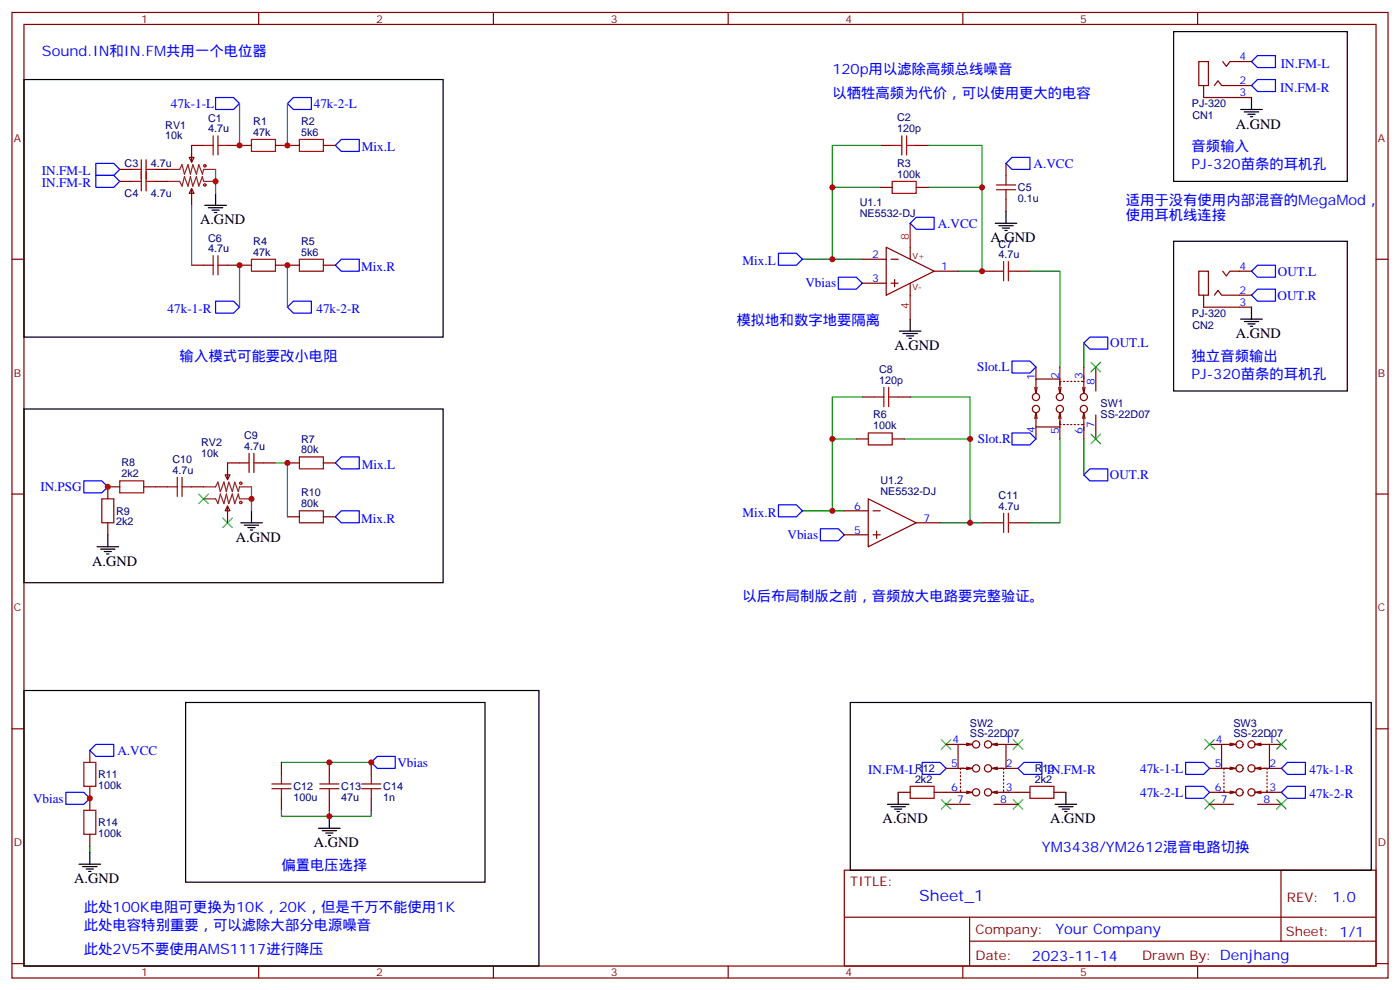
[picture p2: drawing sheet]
<svg xmlns="http://www.w3.org/2000/svg" width="412mm" height="292mm" viewBox="0 0 412 292" stroke-linecap="round" stroke-linejoin="round" font-family="sans-serif">
<g fill="none" stroke="#870000" stroke-width=".35">
<path d="M3.5 3.7h405.4v284.3h-405.4zM7.1 7.2h398.2v277.3h-398.2zM76.2 3.7v3.5M145.3 3.7v3.5M214.5 3.7v3.5M283.6 3.7v3.5M352.8 3.7v3.5M353.1 18.1h2.9v7.1h-2.9zM360.2 18.1l1 1.4 1.1-1.4h6.4M354.5 25.2v3.5h14.2M357.7 25.2l1.1-1.4 1 1.4h8.9M35.3 49.9h3.5"/>
<path d="M35.3 53.4h3.5M45.9 49.9h3.5M45.9 53.4h3.5M55.7 46.4h1.4l-.7 1.4zM56.4 55.5l.7 1.4h-1.4zM56.4 55.5v5M60 42.8h-3.6v5M67 42.8h7.1M81.1 42.8h7.1M95.2 42.8h3.6M259.3 42.8h3.5M259.3 55.2h3.5"/>
<path d="M269.9 42.8h3.5M269.9 55.2h3.5M296.3 48.1v3.5M296.3 58.7v3.5M3.5 76.3h3.6M56.4 78.1h3.6M67 78.1h7.1M81.1 78.1h7.1M95.2 78.1h3.6M254 76.3h7.1M261.1 72.8l14.1 7.1-14.1 7zM262.5 76.3h2.1"/>
<path d="M268.1 72.8v3.5M275.2 79.9h7M289.3 79.9h3.5M299.9 79.9h3.5M353.1 79.9h2.9v7h-2.9zM360.2 79.9l1 1.4 1.1-1.4h6.4M405.3 76.3h3.6M254 83.4h7.1M262.5 83.4h2.1M263.5 82.3v2.2M268.1 83.4v3.5M354.5 86.9v3.6h14.2"/>
<path d="M357.7 86.9l1.1-1.4 1 1.4h8.9M254 116.9h3.5M264.6 116.9h3.5M304.8 114.1l.4 1.8M305.2 108.1v3.5M305.5 114.1l-.3 1.8M311.9 114.1l.3 1.8 .4-1.8M312.2 111.6h-7v4.3M312.2 108.1v5.3M312.6 112.3h-.4v2.8M313.3 112.3h.3M314.3 112.3h.4"/>
<path d="M315.4 112.3h.3M316.4 112.3h.4M317.5 112.3h.4M318.6 112.3h.7v2.8M318.9 114.1l.4 1.8 .3-1.8M319.3 108.1v4.4M322.8 108.1v7M66.3 139.8h1.4l-.7 1.5zM70.6 136.3h-3.6v5M77.6 136.3h3.5M84.7 136.3h3.5M95.2 136.3h3.6"/>
<path d="M252.2 129.3h3.6M262.8 129.3h3.5M305.2 121.5v4.2h7M305.2 125.7v3.6M305.2 121.5l.3 1.8M305.2 121.5l-.4 1.8M311.9 123.3l.3-1.8 .4 1.8M312.2 122.2v2.8h.4M312.2 124v5.3M313.3 125h.3M314.3 125h.4M315.4 125h.3"/>
<path d="M316.4 125h.4M317.5 125h.4M318.9 123.3l.4-1.8 .3 1.8M319.3 122.2v2.8h-.7M319.3 124.8v4.5M322.8 122.2v7.1M3.5 145.5h3.6M31.7 154v3.5M35.3 143.4h-3.6v3.5M42.3 143.4h7.1M56.4 143.4h3.6M67 149l.7 1.4h-1.4z"/>
<path d="M67 149v5M84.7 152.2h3.5M95.2 152.2h3.6M248.7 150.4h7.1M248.7 157.5h7.1M255.8 146.9l14.1 7.1-14.1 7zM257.2 150.4h2.1M257.2 157.5h2.1M258.2 156.4v2.1M269.9 154h7M289.3 154h3.5M299.9 154h3.5"/>
<path d="M405.3 145.5h3.6M3.5 214.6h3.6M278.7 219.2h3.5M284.7 218.9l1.8 .3M286.5 219.2h-4.3v7.1M286.5 219.2l-1.8 .4M292.1 219.2h4.2v7.1M292.1 219.2l1.8 .4M293.9 218.9l-1.8 .3M296.3 219.2h3.6M356.3 219.2h3.5M362.3 218.9l1.8 .3"/>
<path d="M364.1 219.2h-4.3v7.1M364.1 219.2l-1.8 .4M369.7 219.2h4.2v7.1M369.7 219.2l1.8 .4M371.5 218.9l-1.8 .3M373.9 219.2h3.6M405.3 214.6h3.6M26.5 221v3.5M26.5 231.6v7M82.9 224.5v3.5M82.9 235.1v3.5M97 224.5v3.5"/>
<path d="M97 235.1v3.5M109.4 224.5v3.5M109.4 235.1v3.5M264.6 233.3h3.5M275.2 233.3h7.9M278.7 226.3h5.3M278.7 236.9h7.1M282.9 232.6v.7h2.9M282.9 227.3v.4M282.9 228.4v.3M282.9 229.4v.4M282.9 230.5v.4"/>
<path d="M282.9 231.6v.3M284.7 233l1.8 .3-1.8 .4M284.7 225.9l1.8 .4-1.8 .3M285.8 226.3h-2.9v.3M292.1 226.3l1.8 .3M292.1 233.3l1.8 .4M292.8 226.3h2.8v.3M292.8 236.9h7.1M293.9 225.9l-1.8 .4M293.9 233l-1.8 .3M294.6 226.3h5.3M295.5 233.3h7.9"/>
<path d="M295.6 232.6v.7h-2.8M295.6 227.3v.4M295.6 228.4v.3M295.6 229.4v.4M295.6 230.5v.4M295.6 231.6v.3M310.4 233.3h3.6M356.3 226.3h5.3M356.3 233.3h4.4M356.3 236.9h7.1M360.5 232.6v.7h2.9M360.5 227.3v.4"/>
<path d="M360.5 228.4v.3M360.5 229.4v.4M360.5 230.5v.4M360.5 231.6v.3M362.3 233l1.8 .3-1.8 .4M362.3 225.9l1.8 .4-1.8 .3M363.4 226.3h-2.9v.3M369.7 226.3l1.8 .3M369.7 233.3l1.8 .4M370.4 226.3h2.8v.3M370.4 236.9h7.1M371.5 225.9l-1.8 .4"/>
<path d="M371.5 233l-1.8 .3M372.2 226.3h5.3M373.1 233.3h4.4M373.2 232.6v.7h-2.8M373.2 227.3v.4M373.2 228.4v.3M373.2 229.4v.4M373.2 230.5v.4M373.2 231.6v.3M26.5 245.7v3.5M248.7 256.3h156.6v28.2h-156.6zM377.3 256.3v20.9"/>
<path d="M248.7 270.1h156.5M285.6 277.2h119.6M285.6 270.1v14.1M3.5 283.8h3.6M76.2 284.5v3.5M145.3 284.5v3.5M214.5 284.5v3.5M283.6 284.5v3.5M352.8 284.5v3.5M405.3 283.8h3.6"/>
<circle cx="305.2" cy="116.9" r="1.06"/>
<circle cx="312.2" cy="116.9" r="1.06"/>
<circle cx="319.3" cy="116.9" r="1.06"/>
<circle cx="305.2" cy="120.4" r="1.06"/>
<circle cx="312.2" cy="120.4" r="1.06"/>
<circle cx="319.3" cy="120.4" r="1.06"/>
<circle cx="287.5" cy="219.2" r="1.06"/>
<circle cx="291" cy="219.2" r="1.06"/>
<circle cx="365.1" cy="219.2" r="1.06"/>
<circle cx="368.7" cy="219.2" r="1.06"/>
<circle cx="287.5" cy="226.3" r="1.06"/>
<circle cx="287.5" cy="233.3" r="1.06"/>
<circle cx="291" cy="233.3" r="1.06"/>
<circle cx="291" cy="226.3" r="1.06"/>
<circle cx="365.1" cy="233.3" r="1.06"/>
<circle cx="365.1" cy="226.3" r="1.06"/>
<circle cx="368.7" cy="233.3" r="1.06"/>
<circle cx="368.7" cy="226.3" r="1.06"/>
</g>
<g fill="none" stroke="#00f" stroke-width=".35">
<path d="M370.4 16.4h5.3v3.5h-5.3l-1.7-1.8zM63.5 28.7h5.3l1.8 1.8-1.8 1.7h-5.3zM84.7 30.5l1.7-1.8h5.3v3.5h-5.3zM370.4 23.4h5.3v3.6h-5.3l-1.7-1.8zM28.2 48.1h5.3l1.8 1.8-1.8 1.7h-5.3zM28.2 51.6h5.3l1.8 1.8-1.8 1.8h-5.3zM100.5 41.1h5.3v3.5h-5.3l-1.7-1.8zM298.1 46.4h5.3v3.5h-5.3l-1.8-1.8zM100.5 76.3h5.3v3.6h-5.3l-1.7-1.8zM229.3 74.6h5.3l1.8 1.7-1.8 1.8h-5.3zM269.9 64h5.3v3.5h-5.3l-1.8-1.7zM370.4 78.1h5.3v3.5h-5.3l-1.7-1.7z"/>
<path d="M63.5 88.7h5.3l1.8 1.8-1.8 1.7h-5.3zM86.4 88.7h5.3v3.5h-5.3l-1.7-1.7zM246.9 81.6h5.3l1.8 1.8-1.8 1.8h-5.3zM368.7 86.9l1.7-1.7h5.3v3.5h-5.3zM298.1 106.3h5.3l1.8 1.8-1.8 1.8h-5.3zM319.3 101l1.7-1.7h5.3v3.5h-5.3zM100.5 134.5h5.3v3.6h-5.3l-1.7-1.8zM298.1 127.5h5.3l1.8 1.8-1.8 1.7h-5.3zM319.3 139.8l1.7-1.7h5.3v3.5h-5.3zM24.7 141.6h5.3l1.7 1.8-1.7 1.7h-5.3zM100.5 150.4h5.3v3.6h-5.3l-1.7-1.8zM229.3 148.7h5.3l1.8 1.7-1.8 1.8h-5.3z"/>
<path d="M241.7 155.7h5.2l1.8 1.8-1.8 1.7h-5.2zM28.2 219.2h5.3v3.5h-5.3l-1.7-1.7zM19.4 233.3h5.3l1.8 1.8-1.8 1.8h-5.3zM111.1 222.7h5.3v3.6h-5.3l-1.7-1.8zM271.6 224.5h5.3l1.8 1.8-1.8 1.7h-5.3zM301.6 224.5h5.3v3.5h-5.3l-1.7-1.7zM349.2 231.6h5.3l1.8 1.7-1.8 1.8h-5.3zM349.2 224.5h5.3l1.8 1.8-1.8 1.7h-5.3zM379.2 231.6h5.3v3.5h-5.3l-1.7-1.8zM379.2 224.5h5.3v3.5h-5.3l-1.7-1.7z"/>
</g>
<g fill="none" stroke="#000" stroke-width=".35">
<path d="M345.7 9.3h51.2v44.1h-51.2zM7.1 23.4h123.4v75.9h-123.4zM365.5 32.2h6.3M366.5 32.9h4.3M367.6 33.7h2.1M368.3 34.4h.7M368.7 28.7v3.5M63.5 56.9v3.6M60.3 60.5h6.4M61.4 61.2h4.2M62.4 61.9h2.2M63.1 62.6h.8"/>
<path d="M293.2 65.8h6.3M294.2 66.5h4.2M295.3 67.2h2.1M296 67.9h.7M296.3 62.2v3.6M345.7 71h51.2v44.1h-51.2zM264.9 97.5h6.4M266 98.2h4.2M267.1 98.9h2.1M267.8 99.6h.7M268.1 94v3.5M365.5 94h6.3"/>
<path d="M366.5 94.7h4.3M367.6 95.4h2.1M368.3 96.1h.7M368.7 90.5v3.5M7.1 120.4h123.4v51.2h-123.4zM31.7 157.5v3.5M70.9 154h6.4M72 154.7h4.2M73 155.4h2.1M73.7 156.1h.7M74.1 150.4v3.6M28.6 161h6.3"/>
<path d="M29.6 161.7h4.3M30.7 162.4h2.1M31.4 163.1h.7M7.1 203.3h151.6v81.2h-151.6zM54.7 206.9h88.2v52.9h-88.2zM250.5 206.9h153.4v49.4h-153.4zM261.4 236.9h6.4M262.5 237.6h4.2M263.5 238.3h2.1M264.2 239h.7M264.6 233.3v3.6M310.8 236.9h6.3"/>
<path d="M311.9 237.6h4.2M312.9 238.3h2.1M313.6 239h.7M314 233.3v3.6M23.3 254.5h6.3M24.3 255.2h4.3M25.4 255.9h2.1M26.1 256.6h.7M26.5 251v3.5M93.8 243.9h6.4M94.9 244.6h4.2M96 245.3h2.1"/>
<path d="M96.7 246h.7M97 240.4v3.5"/>
</g>
<g fill="none" stroke="#008700" stroke-width=".35">
<path d="M70.6 30.5v12.3M84.7 30.5v12.3M63.5 49.9v7M259.3 55.2h-14.1v21.1M259.3 42.8h-14.1v12.4M273.4 55.2h15.9v24.7h-7.1M273.4 42.8h15.9v12.4M56.4 60.5v17.6M70.6 78.1v12.4M84.7 78.1v12.4M236.4 76.3h17.6M303.4 79.9h8.8v28.2"/>
<path d="M254 116.9h-8.8v12.4M268.1 116.9h17.7v12.4M319.3 101v7.1M81.1 136.3h3.6v15.9M252.2 129.3h-7v21.1M266.3 129.3h19.5v24.7h-8.9M312.2 129.3v24.7h-8.8M319.3 129.3v10.5M74.1 143.4v7M236.4 150.4h12.3M285.8 154h3.5M82.9 224.5h26.5"/>
<path d="M82.9 238.6v1.8h14.1M97 238.6v1.8h12.4v-1.8M26.5 249.2v1.8"/>
</g>
<g fill="none" stroke="#a10000" stroke-width=".35">
<path d="M38.8 49.9h2.8M38.8 53.4h2.8M41.6 47.1v9.1M43 49.9h2.9M43 47.1v9.1M43 53.4h2.9M60 42.8h2.8M62.8 40v5.6M64.2 42.8h2.8M64.2 40v5.6M74.1 41.1h7v3.5h-7zM88.2 41.1h7v3.5h-7z"/>
<path d="M262.8 53.4h7.1v3.5h-7.1zM262.8 42.8h2.8M265.6 40v5.6M267.1 42.8h2.8M267.1 40v5.6M293.5 55.9h5.7M293.5 54.5h5.7M296.3 51.6v2.9M296.3 55.9v2.8M60 78.1h2.8M62.8 75.3v5.6M64.2 78.1h2.8"/>
<path d="M64.2 75.3v5.6M74.1 76.3h7v3.6h-7zM88.2 76.3h7v3.6h-7zM292.8 79.9h2.8M295.6 77v5.7M297 77v5.7M297 79.9h2.9M257.5 116.9h2.8M260.3 114.1v5.6M261.8 116.9h2.8M261.8 114.1v5.6M70.6 136.3h2.8"/>
<path d="M73.4 133.5v5.6M74.8 136.3h2.8M74.8 133.5v5.6M88.2 134.5h7v3.6h-7zM255.8 127.5h7v3.5h-7zM30 146.9h3.5v7.1h-3.5zM35.3 141.6h7v3.5h-7zM49.4 143.4h2.8M52.2 140.5v5.7M53.6 143.4h2.8M53.6 140.5v5.7M88.2 150.4h7v3.6h-7z"/>
<path d="M292.8 154h2.8M295.6 151.1v5.7M297 154h2.9M297 151.1v5.7M24.7 238.6h3.5v7.1h-3.5zM24.7 224.5h3.5v7.1h-3.5zM80.1 232.3h5.6M80.1 230.9h5.6M82.9 228v2.9M82.9 232.3v2.8M94.2 232.3h5.6M94.2 230.9h5.6"/>
<path d="M97 228v2.9M97 232.3v2.8M106.5 232.3h5.7M106.5 230.9h5.7M109.4 228v2.9M109.4 232.3v2.8M268.1 231.6h7.1v3.5h-7.1zM303.4 231.6h7v3.5h-7z"/>
<circle cx="60.3" cy="54.5" r=".35"/>
<circle cx="60.3" cy="48.8" r=".35"/>
<circle cx="70.9" cy="148" r=".35"/>
<circle cx="70.9" cy="142.3" r=".35"/>
</g>
<path d="M268.1 65.8v7M268.1 86.9v7.1" fill="none" stroke="#f00" stroke-width=".35"/>
<g fill="none" stroke="#3c3" stroke-width=".35">
<path d="M321.4 106.7l2.8 2.8M324.2 106.7l-2.8 2.8M321.4 127.8l2.8 2.9M324.2 127.8l-2.8 2.9M58.6 145.5l2.8 2.8M61.4 145.5l-2.8 2.8M65.6 152.5l2.8 2.9M68.4 152.5l-2.8 2.9M277.3 217.8l2.8 2.8M280.1 217.8l-2.8 2.8M298.4 217.8l2.9 2.8M301.3 217.8l-2.9 2.8"/>
<path d="M354.9 217.8l2.8 2.8M357.7 217.8l-2.8 2.8M376.1 217.8l2.8 2.8M378.9 217.8l-2.8 2.8M277.3 235.4l2.8 2.9M280.1 235.4l-2.8 2.9M298.4 235.4l2.9 2.9M301.3 235.4l-2.9 2.9M354.9 235.4l2.8 2.9M357.7 235.4l-2.8 2.9M376.1 235.4l2.8 2.9M378.9 235.4l-2.8 2.9"/>
</g>
<path d="M49.4 49.9h3.5l.7-1.4 .7 2.8 1.1-2.8 .7 2.8 .7-2.8 1.1 2.8 .7-2.8 1 2.8 .4-1.4h3.5M49.4 53.4h3.5l.7 1.4 .7-2.8 1.1 2.8 .7-2.8 .7 2.8 1.1-2.8 .7 2.8 1-2.8 .4 1.4h3.5M60 143.4h3.5l.7-1.4 .7 2.8 1.1-2.8 .7 2.8 .7-2.8 1 2.8 .7-2.8 1.1 2.8 .4-1.4h3.5M60 146.9h3.5l.7 1.4 .7-2.8 1.1 2.8 .7-2.8 .7 2.8 1-2.8 .7 2.8 1.1-2.8 .4 1.4h3.5" fill="none" stroke="#8c2424" stroke-width=".35"/>
<g fill="#c00">
<circle cx="26.5" cy="235.1" r=".88"/>
<circle cx="109.4" cy="224.5" r=".88"/>
<circle cx="97" cy="240.4" r=".88"/>
<circle cx="285.8" cy="154" r=".88"/>
<circle cx="289.3" cy="79.9" r=".88"/>
<circle cx="245.2" cy="76.3" r=".88"/>
<circle cx="245.2" cy="55.2" r=".88"/>
<circle cx="289.3" cy="55.2" r=".88"/>
<circle cx="245.2" cy="150.4" r=".88"/>
<circle cx="245.2" cy="129.3" r=".88"/>
<circle cx="285.8" cy="129.3" r=".88"/>
<circle cx="63.5" cy="53.4" r=".88"/>
<circle cx="74.1" cy="146.9" r=".88"/>
<circle cx="31.8" cy="143.4" r=".88"/>
<circle cx="84.7" cy="78.1" r=".88"/>
<circle cx="84.7" cy="42.8" r=".88"/>
<circle cx="84.7" cy="136.3" r=".88"/>
<circle cx="70.6" cy="42.8" r=".88"/>
<circle cx="70.6" cy="78.1" r=".88"/>
<circle cx="97" cy="224.5" r=".88"/>
</g>
<text font-size="4.6" fill="#00f" x="270.8" y="265.3">Sheet_1</text>
<g font-size="4.2" fill="#00f">
<text x="12.3" y="16.4">Sound.IN和IN.FM共用一个电位器</text>
<text x="245.2" y="21.7">120p用以滤除高频总线噪音</text>
<text x="245.2" y="28.7">以牺牲高频为代价，可以使用更大的电容</text>
<text x="351" y="44.6">音频输入</text>
<text x="351" y="49.9">PJ-320苗条的耳机孔</text>
<text x="331.6" y="60.5">适用于没有使用内部混音的MegaMod，</text>
<text x="331.6" y="64.7">使用耳机线连接</text>
<text x="217" y="95.7">模拟地和数字地要隔离</text>
<text x="52.9" y="106.3">输入模式可能要改小电阻</text>
<text x="351" y="106.3">独立音频输出</text>
<text x="351" y="111.6">PJ-320苗条的耳机孔</text>
<text x="218.7" y="176.9">以后布局制版之前，音频放大电路要完整验证。</text>
<text x="306.9" y="251">YM3438/YM2612混音电路切换</text>
<text x="82.9" y="256.3">偏置电压选择</text>
<text x="24.7" y="268.6">此处100K电阻可更换为10K，20K，但是千万不能使用1K</text>
<text x="392.5" y="265.5">1.0</text>
<text x="24.7" y="273.9">此处电容特别重要，可以滤除大部分电源噪音</text>
<text x="310.9" y="275.1">Your Company</text>
<text x="24.7" y="281">此处2V5不要使用AMS1117进行降压</text>
<text x="304" y="282.9">2023-11-14</text>
</g>
<g font-size="4.2">
<text x="364.1" y="37.9">A.GND</text>
<text x="58.9" y="66.1">A.GND</text>
<text x="291.7" y="71.4">A.GND</text>
<text x="364.1" y="99.6">A.GND</text>
<text x="263.5" y="103.2">A.GND</text>
<text x="69.5" y="159.6">A.GND</text>
<text x="27.2" y="166.7">A.GND</text>
<text x="260" y="242.5">A.GND</text>
<text x="309.4" y="242.5">A.GND</text>
<text x="92.4" y="249.6">A.GND</text>
<text x="21.9" y="260.1">A.GND</text>
</g>
<g font-size="3.9" fill="#00f">
<text x="377.3" y="19.9">IN.FM-L</text>
<text x="377.1" y="27">IN.FM-R</text>
<text x="50.4" y="31.8">47k-1-L</text>
<text x="92.4" y="31.7">47k-2-L</text>
<text x="106.6" y="44.6">Mix.L</text>
<text x="12.3" y="51.6">IN.FM-L</text>
<text x="304.5" y="49.4">A.VCC</text>
<text x="12.3" y="55.2">IN.FM-R</text>
<text x="276.2" y="67">A.VCC</text>
<text x="106.4" y="79.9">Mix.R</text>
<text x="218.7" y="78.1">Mix.L</text>
<text x="376.4" y="81.1">OUT.L</text>
<text x="237.3" y="84.7">Vbias</text>
<text x="376.3" y="88.2">OUT.R</text>
<text x="49.4" y="92.2">47k-1-R</text>
<text x="93.2" y="92.2">47k-2-R</text>
<text x="327" y="102.3">OUT.L</text>
<text x="287.8" y="109.4">Slot.L</text>
<text x="288" y="130.5">Slot.R</text>
<text x="106.6" y="138.1">Mix.L</text>
<text x="326.9" y="141.1">OUT.R</text>
<text x="11.9" y="144.6">IN.PSG</text>
<text x="106.4" y="154">Mix.R</text>
<text x="218.7" y="152.2">Mix.R</text>
<text x="232" y="158.7">Vbias</text>
<text x="34.6" y="222.2">A.VCC</text>
<text x="117.1" y="225.8">Vbias</text>
<text x="335.9" y="227.5">47k-1-L</text>
<text x="255.8" y="228">IN.FM-L</text>
<text x="308.3" y="228">IN.FM-R</text>
<text x="385.8" y="228">47k-1-R</text>
<text x="9.7" y="236.4">Vbias</text>
<text x="335.9" y="234.6">47k-2-L</text>
<text x="385.8" y="235.1">47k-2-R</text>
</g>
<g font-size="3.9" fill="#800">
<text x="250.5" y="260.8">TITLE:</text>
<text x="379.1" y="265.5">REV:</text>
<text x="287.4" y="275">Company:</text>
<text x="378.7" y="275.7">Sheet: 1/1</text>
<text x="287.4" y="282.7">Date:</text>
<text x="336.4" y="282.8">Drawn By: Denjhang</text>
</g>
<g font-size="3.2" fill="#800">
<text x="41.6" y="6.7">1</text>
<text x="110.8" y="6.7">2</text>
<text x="179.9" y="6.7">3</text>
<text x="249.1" y="6.7">4</text>
<text x="318.2" y="6.7">5</text>
<text x="4.1" y="41.8">A</text>
<text x="405.9" y="41.8">A</text>
<text x="4.1" y="110.9">B</text>
<text x="405.9" y="110.9">B</text>
<text x="4.1" y="180.1">C</text>
<text x="405.9" y="180.1">C</text>
<text x="4.1" y="249.2">D</text>
<text x="405.9" y="249.2">D</text>
<text x="41.6" y="287.5">1</text>
<text x="110.8" y="287.5">2</text>
<text x="179.9" y="287.5">3</text>
<text x="249.1" y="287.5">4</text>
<text x="318.2" y="287.5">5</text>
</g>
<g font-size="3.2" fill="#00f">
<text x="365.1" y="17.8">4</text>
<text x="365.1" y="24.8">2</text>
<text x="365.1" y="28.4">3</text>
<text x="256.9" y="76">2</text>
<text x="256.9" y="83">3</text>
<text x="277.3" y="79.5">1</text>
<text x="365.1" y="79.5">4</text>
<text x="365.1" y="86.6">2</text>
<text x="365.1" y="90.1">3</text>
<text x="304.8" y="112" transform="rotate(-90 304.8 112)">1</text>
<text x="311.9" y="111.6" transform="rotate(-90 311.9 111.6)">2</text>
<text x="318.9" y="111.6" transform="rotate(-90 318.9 111.6)">3</text>
<text x="322.4" y="113.4" transform="rotate(-90 322.4 113.4)">8</text>
<text x="322.4" y="126" transform="rotate(-90 322.4 126)">7</text>
<text x="304.8" y="127.4" transform="rotate(-90 304.8 127.4)">4</text>
<text x="311.9" y="127.7" transform="rotate(-90 311.9 127.7)">5</text>
<text x="318.9" y="127.7" transform="rotate(-90 318.9 127.7)">6</text>
<text x="251.6" y="150.1">6</text>
<text x="272" y="153.6">7</text>
<text x="251.6" y="157.1">5</text>
<text x="280.6" y="218.9">4</text>
<text x="296" y="218.9">1</text>
<text x="358.2" y="218.9">4</text>
<text x="373.6" y="218.9">1</text>
<text x="280.2" y="225.9">5</text>
<text x="296.3" y="225.9">2</text>
<text x="357.8" y="225.9">5</text>
<text x="373.9" y="225.9">2</text>
<text x="280.2" y="233">6</text>
<text x="296.3" y="233">3</text>
<text x="357.8" y="233">6</text>
<text x="373.9" y="233">3</text>
<text x="282" y="236.5">7</text>
<text x="294.6" y="236.5">8</text>
<text x="359.6" y="236.5">7</text>
<text x="372.2" y="236.5">8</text>
</g>
<g font-size="3.2" fill="#000080">
<text x="61.3" y="35.9">C1</text>
<text x="264.2" y="35.8">C2</text>
<text x="351.1" y="31.7">PJ-320</text>
<text x="351.3" y="35.2">CN1</text>
<text x="48.7" y="41.1">10k</text>
<text x="48.7" y="37.9">RV1</text>
<text x="61.3" y="38.9">4.7u</text>
<text x="74.6" y="40">47k</text>
<text x="74.6" y="36.8">R1</text>
<text x="88.7" y="40">5k6</text>
<text x="88.7" y="36.8">R2</text>
<text x="264.2" y="38.9">120p</text>
<text x="36.7" y="49.3">C3</text>
<text x="44.4" y="49.3">4.7u</text>
<text x="264.2" y="52.4">100k</text>
<text x="264.2" y="49.1">R3</text>
<text x="36.7" y="58.1">C4</text>
<text x="44.4" y="58.1">4.7u</text>
<text x="299.9" y="59.5">0.1u</text>
<text x="299.9" y="56.3">C5</text>
<text x="253.3" y="64">NE5532-DJ</text>
<text x="253.3" y="60.8">U1.1</text>
<text x="61.3" y="71.2">C6</text>
<text x="61.3" y="74.2">4.7u</text>
<text x="74.6" y="75.3">47k</text>
<text x="74.6" y="72.1">R4</text>
<text x="88.7" y="75.3">5k6</text>
<text x="88.7" y="72.1">R5</text>
<text x="294.2" y="76">4.7u</text>
<text x="294.2" y="73">C7</text>
<text x="351.1" y="93.4">PJ-320</text>
<text x="351.3" y="96.9">CN2</text>
<text x="259" y="113">120p</text>
<text x="259" y="109.9">C8</text>
<text x="324.2" y="119.8">SW1</text>
<text x="257.2" y="123.2">R6</text>
<text x="324.2" y="123">SS-22D07</text>
<text x="59.3" y="131.4">RV2</text>
<text x="71.9" y="129.4">C9</text>
<text x="88.7" y="130.3">R7</text>
<text x="257.2" y="126.4">100k</text>
<text x="35.8" y="137.4">R8</text>
<text x="50.8" y="136.3">C10</text>
<text x="59.3" y="134.5">10k</text>
<text x="71.9" y="132.4">4.7u</text>
<text x="88.7" y="133.5">80k</text>
<text x="35.8" y="140.5">2k2</text>
<text x="50.8" y="139.5">4.7u</text>
<text x="259.3" y="142.6">U1.2</text>
<text x="88.7" y="149.4">80k</text>
<text x="88.7" y="146.2">R10</text>
<text x="259.3" y="145.8">NE5532-DJ</text>
<text x="294.2" y="147">C11</text>
<text x="34.2" y="154.7">2k2</text>
<text x="34.2" y="151.6">R9</text>
<text x="294.2" y="150.1">4.7u</text>
<text x="285.7" y="214">SW2</text>
<text x="363.3" y="214">SW3</text>
<text x="285.7" y="217.1">SS-22D07</text>
<text x="363.3" y="217.1">SS-22D07</text>
<text x="269.5" y="227.3">R12</text>
<text x="304.8" y="227.3">R13</text>
<text x="28.9" y="232.4">100k</text>
<text x="28.9" y="229.2">R11</text>
<text x="86.4" y="232.7">C12</text>
<text x="100.5" y="232.7">C13</text>
<text x="112.9" y="232.7">C14</text>
<text x="269.5" y="230.5">2k2</text>
<text x="304.8" y="230.5">2k2</text>
<text x="86.4" y="235.9">100u</text>
<text x="100.5" y="235.9">47u</text>
<text x="112.9" y="235.9">1n</text>
<text x="28.9" y="243.3">R14</text>
<text x="28.9" y="246.5">100k</text>
</g>
<g font-size="3.2" fill="#f00">
<text x="267.8" y="70.7" transform="rotate(-90 267.8 70.7)">8</text>
<text x="267.8" y="91.1" transform="rotate(-90 267.8 91.1)">4</text>
</g>
<g font-size="2.5" fill="#800">
<text x="268.8" y="76.3">V+</text>
<text x="268.8" y="85.5">V-</text>
</g>
</svg>
